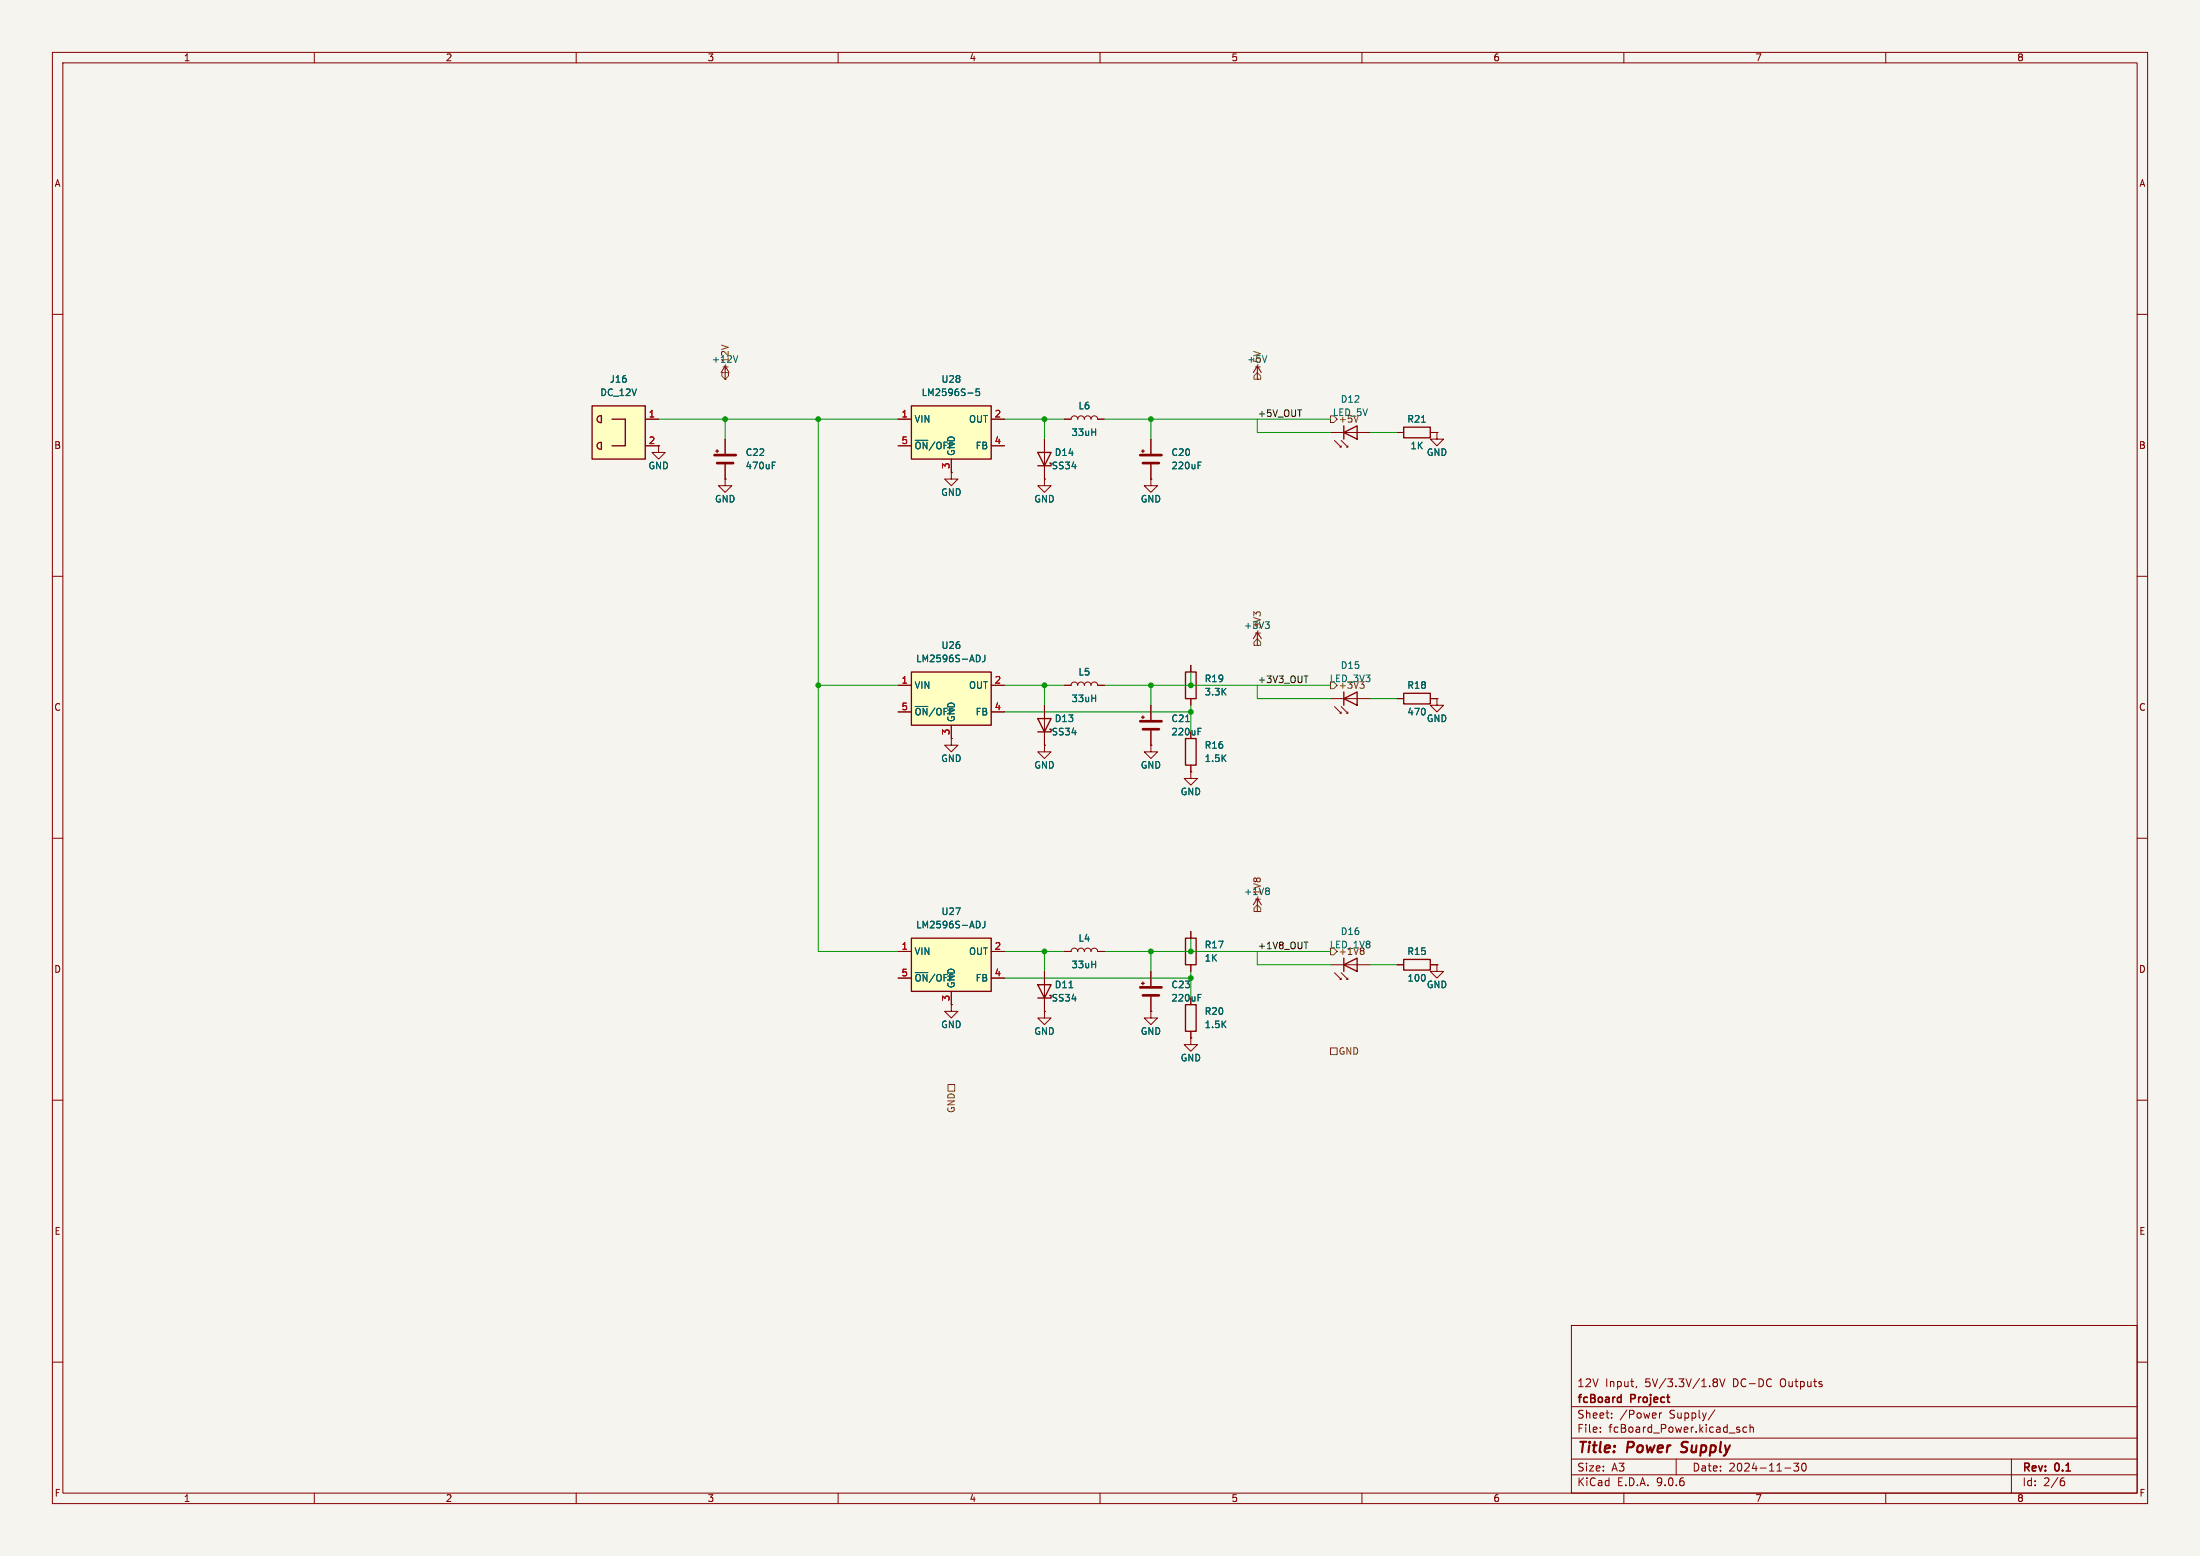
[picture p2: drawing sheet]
<svg xmlns="http://www.w3.org/2000/svg" width="420mm" height="297mm" viewBox="0 0 420 297" stroke-linecap="round" stroke-linejoin="round" font-family="sans-serif">
<path d="M0 0h420v297h-420z" fill="#f5f4ef" stroke="#f5f4ef" stroke-width=".19"/>
<g fill="none" stroke="#840000" stroke-width=".19">
<path d="M10 10h400v277h-400zM12 12h396v273h-396zM60 10v2M110 10v2M160 10v2M210 10v2M260 10v2M310 10v2M360 10v2M10 60h2M240 72.4h.1M240 69.9v2.5"/>
<path d="M408 60h2M138.4 83.8v2.8M138.4 88.6v2.8M199.4 91.4v1.3h1.3l-1.3 1.3-1.3-1.3h1.3M199.4 91.4h.1M254 82.6h7.6M254.8 84.1l1.2 1.2M256 85.1v.2h-.2M256 84.1l1.3 1.2M257.3 85.1v.2h-.3M266.7 82.6h1.3M273 82.6h1.3"/>
<path d="M274.3 82.6v1.2h1.3l-1.3 1.3-1.3-1.3h1.3M274.3 82.6h.1M10 110h2M408 110h2M203.2 130.8h1.3a.64 .64 0 0 1 .6-.6 .64 .64 0 0 1 .6 .6 .64 .64 0 0 1 .7-.6 .64 .64 0 0 1 .6 .6 .64 .64 0 0 1 .6-.6 .64 .64 0 0 1 .7 .6 .64 .64 0 0 1 .6-.6 .64 .64 0 0 1 .6 .6h1.3M219.7 134.6v2.8M219.7 139.4v2.8M227.3 127v1.3M227.3 133.4v1.2M240 123.2h.1M240 120.7v2.5M10 160h2"/>
<path d="M219.7 142.2v1.3h1.3l-1.3 1.3-1.3-1.3h1.3M219.7 142.2h.1M227.3 147.3v1.3h1.3l-1.3 1.3-1.2-1.3h1.2M227.3 147.3h.1M408 160h2M219.7 193v1.3h1.3l-1.3 1.3-1.3-1.3h1.3M219.7 193h.1M227.3 198.1v1.3h1.3l-1.3 1.3-1.2-1.3h1.2M227.3 198.1h.1M227.3 196.9v1.2M274.3 184.2v1.2h1.3l-1.3 1.3-1.3-1.3h1.3M274.3 184.2h.1"/>
<path d="M10 210h2M408 210h2M300 253h108v32h-108zM10 260h2M300 278.5h108M300 274.5h108M300 268.5h108M305.5 273.2v.2M305.5 272.5v.1M307.7 270.5v.2M307.7 269.8v.1M312.4 264.6l-.1 .3"/>
<path d="M316.8 269.7v1M317.2 269.7l-.3 .1-.1 .2M320 278.5v3M327.1 263.7l.2 .1M327.1 263.3l.2-.1 .4 .1 .2 .2-.3 .3M327.3 263.8h.3M327.3 263.8l-.2 .2M327.4 269.1l-1.3 1.9M327.6 263.8l.3 .3-.1 .4-.2 .2-.5-.2M328.3 263.2l.5 1.5 .5-1.5M331.7 272.9l.4 .1 .1 .2-.3 .2h-.2M331.7 272.4l.4 .1"/>
<path d="M333.4 272.5l-.4-.1-.3 .3 .2 .6h.5M334.1 272.5l.2-.1 .4 .1v.9M334.1 271.9v1.5M342.4 279.3h1l-.5 .6 .4 .1v.6l-.2 .2-.7-.2M344.1 279.4l.2-.1a.8 .8 0 0 1 .5 .7 .8 .8 0 0 1-.5 .8l-.2-.2-.2-.4zM384 278.5v6.5M408 260h2M60 285v2M110 285v2M160 285v2M210 285v2M260 285v2"/>
<path d="M300 281.5h108M310 285v2M340.7 280.2h1.2M360 285v2M393.6 282.7h.4l.2 .2-.1 .5-.5 .2M394 282.1l-.4 .1"/>
</g>
<path d="M320.9 277.1l.2 .1M321.2 275.4l-.1 .6" fill="none" stroke="#840000" stroke-width=".4"/>
<path d="M136.4 86.9h4.1M136.9 88.4h3.1M217.7 137.7h4M218.2 139.2h3" fill="none" stroke="#840000" stroke-width=".51"/>
<path d="M136.7 86.1h.5M136.9 85.9v.5M256.5 82.6l2.6-1.3v2.5zM256.5 81.3v2.5M268 81.5h5v2.1h-5zM217.9 136.9h.5M218.2 136.7v.5M226.3 128.3h2v5.1h-2zM226.3 191.8h2v5.1h-2z" fill="none" stroke="#840000" stroke-width=".25"/>
<path d="M241.8 67.9l-.4 1.3M147.4 88.8h.5M147.4 88.2h.6M271.4 80.6h.7M241.5 118.7h.8l-.4 .5M242.1 119.2l.2 .2v.3l-.2 .3M226.4 137.7h.7M228.7 139.6h.4M228.7 139h.6" fill="none" stroke="#006464" stroke-width=".19"/>
<path d="M174 128.3h15.2v10.1h-15.2z" fill="#ffffc2"/>
<path d="M198.1 86.4h2.6l-1.3 2.5zM200.4 88.4h.3v.5h-2.6M217.9 86.1h.5M218.2 85.9v.5M174 128.3h15.2v10.1h-15.2zM256.5 133.4l2.6-1.3v2.5zM256.5 132.1v2.5M268 132.3h5v2.1h-5zM217.9 187.7h.5M218.2 187.5v.5" fill="none" stroke="#840000" stroke-width=".25"/>
<g fill="none" stroke="#840000" stroke-width=".19">
<path d="M138.4 91.4v1.3h1.3l-1.3 1.3-1.2-1.3h1.2M138.4 91.4h.1M199.4 83.8v7.6M203.2 80h1.3a.64 .64 0 0 1 .6-.6 .64 .64 0 0 1 .6 .6 .64 .64 0 0 1 .7-.6 .64 .64 0 0 1 .6 .6 .64 .64 0 0 1 .6-.6 .64 .64 0 0 1 .7 .6 .64 .64 0 0 1 .6-.6 .64 .64 0 0 1 .6 .6h1.3M219.7 91.4v1.3h1.3l-1.3 1.3-1.3-1.3h1.3M219.7 91.4h.1M219.7 83.8v2.8M219.7 88.6v2.8M171.4 130.8h2.6M171.4 135.9h2.6M181.6 138.4v2.6M189.2 130.8h2.6"/>
<path d="M189.2 135.9h2.6M254 133.4h7.6M254.8 134.9l1.2 1.2M256 135.9v.2h-.2M256 134.9l1.3 1.2M257.3 135.9v.2h-.3M266.7 133.4h1.3M273 133.4h1.3M274.3 133.4v1.2h1.3l-1.3 1.3-1.3-1.3h1.3M274.3 133.4h.1M219.7 185.4v2.8M219.7 190.2v2.8"/>
</g>
<path d="M228.7 88.8h.4M228.7 88.2h.6M186.7 125a.68 .68 0 0 1 .4 .7 .68 .68 0 0 1-.4 .6M188 125v1.1l-.5 .2M228.7 190.4h.4M228.7 189.8h.6" fill="none" stroke="#006464" stroke-width=".19"/>
<path d="M217.7 86.9h4M218.2 88.4h3M217.7 188.5h4M218.2 190h3" fill="none" stroke="#840000" stroke-width=".51"/>
<path d="M113 77.5h10.2v10.1h-10.2z" fill="#ffffc2"/>
<path d="M113 77.5h10.2v10.1h-10.2zM114.2 79.5l.6-.1v1.2a.66 .66 0 0 1-.7-.3 .66 .66 0 0 1 .1-.8zM114.2 84.6l.6-.1v1.2a.66 .66 0 0 1-.7-.3 .66 .66 0 0 1 .1-.8zM116.8 80h2.6v5.1h-2.6" fill="none" stroke="#840000" stroke-width=".25"/>
<path d="M138.4 72.4h.1M138.4 69.9v2.5M123.2 80h2.5M123.2 85.1h2.5M125.7 85.1v1.3h1.3l-1.3 1.2-1.2-1.2h1.2M125.7 85.1h.1M181.6 90.2v1.2h1.3l-1.3 1.3-1.3-1.3h1.3M181.6 90.2h.1" fill="none" stroke="#840000" stroke-width=".19"/>
<path d="M140.8 67.9l-.4 1.3" fill="none" stroke="#006464" stroke-width=".19"/>
<path d="M174 77.5h15.2v10.1h-15.2z" fill="#ffffc2"/>
<path d="M174 77.5h15.2v10.1h-15.2z" fill="none" stroke="#840000" stroke-width=".25"/>
<path d="M171.4 80h2.6M171.4 85.1h2.6M181.6 87.6v2.6M189.2 80h2.6M189.2 85.1h2.6M181.6 191.8v1.2h1.3l-1.3 1.3-1.3-1.3h1.3M181.6 191.8h.1M199.4 193v1.3h1.3l-1.3 1.3-1.3-1.3h1.3M199.4 193h.1" fill="none" stroke="#840000" stroke-width=".19"/>
<path d="M184.8 75h1M187 74.2h-.6l-.1 .6 .2-.1 .4 .1 .1 .2v.4l-.2 .1-.5-.1" fill="none" stroke="#006464" stroke-width=".19"/>
<path d="M174 179.1h15.2v10.1h-15.2z" fill="#ffffc2"/>
<path d="M198.1 137.2h2.6l-1.3 2.5zM200.4 139.2h.3v.5h-2.6M226.3 141h2v5.1h-2zM174 179.1h15.2v10.1h-15.2zM226.3 179.1h2v5.1h-2zM198.1 188h2.6l-1.3 2.5zM200.4 190h.3v.5h-2.6M256.5 184.2l2.6-1.3v2.5zM256.5 182.9v2.5M268 183.1h5v2.1h-5z" fill="none" stroke="#840000" stroke-width=".25"/>
<g fill="none" stroke="#840000" stroke-width=".19">
<path d="M123.2 80h2.5M123.2 85.1h2.5M125.7 85.1h.1M138.4 91.4h.1M138.4 83.8v2.8M138.4 88.6v2.8M171.4 80h2.6M171.4 85.1h2.6M181.6 90.2h.1M181.6 87.6v2.6M189.2 80h2.6M189.2 85.1h2.6"/>
<path d="M199.4 91.4h.1M199.4 83.8v2.6M199.4 88.9v2.5M203.2 80h1.3M209.5 80h1.3M219.7 91.4h.1M219.7 83.8v2.8M219.7 88.6v2.8M266.7 82.6h1.3M273 82.6h1.3M274.3 82.6h.1M171.4 130.8h2.6"/>
<path d="M171.4 135.9h2.6M181.6 138.4v2.6M189.2 130.8h2.6M189.2 135.9h2.6M199.4 134.6v7.6M203.2 130.8h1.3M209.5 130.8h1.3M219.7 134.6v2.8M219.7 139.4v2.8M227.3 127v1.3M227.3 133.4v1.2M266.7 133.4h1.3"/>
<path d="M273 133.4h1.3M274.3 133.4h.1M181.6 141v1.2h1.3l-1.3 1.3-1.3-1.3h1.3M181.6 141h.1M199.4 142.2v1.3h1.3l-1.3 1.3-1.3-1.3h1.3M199.4 142.2h.1M219.7 142.2h.1M227.3 147.3h.1M227.3 146.1v1.2M227.3 177.8v1.3M240 174h.1M240 171.5v2.5"/>
<path d="M171.4 181.6h2.6M171.4 186.7h2.6M181.6 191.8h.1M181.6 189.2v2.6M189.2 181.6h2.6M189.2 186.7h2.6M199.4 193h.1M199.4 185.4v7.6M203.2 181.6h1.3a.64 .64 0 0 1 .6-.6 .64 .64 0 0 1 .6 .6 .64 .64 0 0 1 .7-.6 .64 .64 0 0 1 .6 .6 .64 .64 0 0 1 .6-.6 .64 .64 0 0 1 .7 .6 .64 .64 0 0 1 .6-.6 .64 .64 0 0 1 .6 .6h1.3M219.7 193h.1M219.7 185.4v2.8M219.7 190.2v2.8"/>
<path d="M227.3 198.1h.1M227.3 184.2v1.2M227.3 196.9v1.2M254 184.2h7.6M254.8 185.7l1.2 1.2M256 186.7v.2h-.2M256 185.7l1.3 1.2M257.3 186.7v.2h-.3M266.7 184.2h1.3M273 184.2h1.3M274.3 184.2h.1"/>
</g>
<g fill="none" stroke="#006464" stroke-width=".19">
<path d="M184.8 75h1M187 74.2h-.6l-.1 .6 .2-.1 .4 .1 .1 .2v.4l-.2 .1-.5-.1M147.4 88.8h.5M147.4 88.2h.6M228.7 88.8h.4M228.7 88.2h.6M271.4 80.6h.7M186.7 125a.68 .68 0 0 1 .4 .7 .68 .68 0 0 1-.4 .6M188 125v1.1l-.5 .2M226.4 137.7h.7M228.7 139.6h.4M228.7 139h.6"/>
<path d="M186.7 175.8a.68 .68 0 0 1 .4 .7 .68 .68 0 0 1-.4 .6M188 175.8v1.1l-.5 .2M242.1 169.5l.2 .2-.2 .3 .2 .3v.2l-.2 .3M204.1 188.5h.7M228.7 190.4h.4M228.7 189.8h.6"/>
</g>
<g fill="none" stroke="#725600" stroke-width=".19">
<path d="M137.7 65.9l1.3 .4M137.8 71.1h1.3v.7l-.7 .6-.6-.6zM239.3 67.1l1.3 .4M240 71.1l.7 .7v.6h-1.3v-.6zM254 79.4h.6l.7 .6-.7 .6h-.6zM259.3 79.3l-.4 1.3M239.8 117.2l-.5-.4v.8M239.8 117l.3-.2h.3l.2 .2M240 121.9l.7 .7v.6h-1.3v-.6zM254 130.2h.6l.7 .6-.7 .6h-.6zM260.4 131.1l-.2 .3M239.3 167.8l.3-.2 .3 .2 .2-.2h.3l.2 .2"/>
<path d="M240 172.7l.7 .7v.6h-1.3v-.6zM254 181h.6l.7 .6-.7 .6h-.6zM260.4 181.9l-.2 .3M181 207h1.2v1.3h-1.2zM254 200h1.3v1.3h-1.3z"/>
</g>
<path d="M249 129h.7M249 179.8h.7" fill="none" stroke="#0f0f0f" stroke-width=".19"/>
<g fill="none" stroke="#009600" stroke-width=".19">
<path d="M125.7 80h45.7M138.4 80v3.8M156.2 80v101.6h15.2M191.8 80h11.4M199.4 80v3.8M210.8 80h43.2M219.7 80v3.8M240 80v2.6h14M261.6 82.6h5.1M156.2 130.8h15.2M191.8 130.8h11.4M191.8 135.9h35.5"/>
<path d="M199.4 130.8v3.8M210.8 130.8h43.2M219.7 130.8v3.8M227.3 127v3.8M227.3 134.6v5.1M240 130.8v2.6h14M261.6 133.4h5.1M227.3 177.8v3.8M191.8 181.6h11.4M191.8 186.7h35.5M199.4 181.6v3.8M210.8 181.6h43.2"/>
<path d="M219.7 181.6v3.8M227.3 185.4v5.1M240 181.6v2.6h14M261.6 184.2h5.1"/>
</g>
<g fill="#009600" stroke="#009600" stroke-width=".19">
<circle cx="227.3" cy="130.8" r=".46"/>
<circle cx="227.3" cy="135.9" r=".46"/>
<circle cx="219.7" cy="80" r=".46"/>
<circle cx="199.4" cy="130.8" r=".46"/>
<circle cx="156.2" cy="130.8" r=".46"/>
<circle cx="199.4" cy="80" r=".46"/>
<circle cx="156.2" cy="80" r=".46"/>
<circle cx="138.4" cy="80" r=".46"/>
<circle cx="199.4" cy="181.6" r=".46"/>
<circle cx="227.3" cy="181.6" r=".46"/>
<circle cx="219.7" cy="130.8" r=".46"/>
<circle cx="219.7" cy="181.6" r=".46"/>
<circle cx="227.3" cy="186.7" r=".46"/>
</g>
<g font-size="2.8" fill="#840000">
<text x="301" y="277.9">Title:</text>
<text x="310.6" y="277.9">Power</text>
<text x="321.8" y="277.9">Supply</text>
</g>
<g font-size="2.1" fill="#840000">
<text x="301" y="268.2">fcBoard</text>
<text x="301" y="265">12V</text>
<text x="306.4" y="265">Input,</text>
<text x="311.4" y="268.2">Project</text>
<text x="314.1" y="265">5V/3.3V/1.8V</text>
<text x="331" y="265">DC-DC</text>
<text x="340.1" y="265">Outputs</text>
<text x="301" y="273.7">File:</text>
<text x="301" y="271">Sheet:</text>
<text x="307.1" y="273.7">fcBoard_Power.kicad_sch</text>
<text x="309.2" y="271">/Power</text>
<text x="318.7" y="271">Supply/</text>
<text x="301" y="281.1">Size:</text>
<text x="307.6" y="281.1">A3</text>
<text x="323" y="281.1">Date:</text>
<text x="330" y="281.1">2024-11-30</text>
<text x="386" y="281.3">Rev:</text>
<text x="392.4" y="281.3">0.1</text>
<text x="301" y="283.9">KiCad</text>
<text x="308.7" y="283.9">E.D.A.</text>
<text x="316.3" y="283.9">9.0.6</text>
<text x="386" y="283.9">Id:</text>
<text x="390.1" y="283.9">2/6</text>
</g>
<g font-size="1.8" fill="#840000">
<text x="35" y="11.9">1</text>
<text x="85" y="11.9">2</text>
<text x="135" y="11.9">3</text>
<text x="185" y="11.9">4</text>
<text x="235" y="11.9">5</text>
<text x="285" y="11.9">6</text>
<text x="335" y="11.9">7</text>
<text x="385" y="11.9">8</text>
<text x="10.3" y="35.9">A</text>
<text x="408.3" y="35.9">A</text>
<text x="10.3" y="85.9">B</text>
<text x="408.2" y="85.9">B</text>
<text x="10.3" y="135.9">C</text>
<text x="408.2" y="135.9">C</text>
<text x="10.3" y="185.9">D</text>
<text x="408.2" y="185.9">D</text>
<text x="10.3" y="235.9">E</text>
<text x="408.3" y="235.9">E</text>
<text x="10.3" y="285.9">F</text>
<text x="35" y="286.9">1</text>
<text x="85" y="286.9">2</text>
<text x="135" y="286.9">3</text>
<text x="185" y="286.9">4</text>
<text x="235" y="286.9">5</text>
<text x="285" y="286.9">6</text>
<text x="335" y="286.9">7</text>
<text x="385" y="286.9">8</text>
<text x="408.3" y="285.9">F</text>
</g>
<g font-size="1.8" fill="#725600">
<text x="135.8" y="69.4">+12V</text>
<text x="139.3" y="70.9" transform="rotate(-90 139.3 70.9)">+12V</text>
<text x="240.9" y="70.9" transform="rotate(-90 240.9 70.9)">+5V</text>
<text x="255.5" y="80.9">+5V</text>
<text x="240.9" y="121.7" transform="rotate(-90 240.9 121.7)">+3V3</text>
<text x="253.7" y="130.4">LED_3V3</text>
<text x="255.5" y="131.7">+3V3</text>
<text x="237.4" y="171">+1V8</text>
<text x="240.9" y="172.5" transform="rotate(-90 240.9 172.5)">+1V8</text>
<text x="253.7" y="181.2">LED_1V8</text>
<text x="255.5" y="182.5">+1V8</text>
<text x="255.5" y="201.5">GND</text>
<text x="182.5" y="212.5" transform="rotate(-90 182.5 212.5)">GND</text>
</g>
<g font-size="1.8" fill="#006464">
<text x="238" y="69.4">+5V</text>
<text x="114.5" y="75.8">DC_12V</text>
<text x="116.3" y="73.3">J16</text>
<text x="175.9" y="75.8">LM2596S-5</text>
<text x="179.6" y="73.3">U28</text>
<text x="255.9" y="77.1">D12</text>
<text x="174.5" y="80.9">VIN</text>
<text x="184.9" y="80.9">OUT</text>
<text x="204.5" y="83.4">33uH</text>
<text x="205.8" y="78.3">L6</text>
<text x="254.4" y="79.6">LED_5V</text>
<text x="268.6" y="80.9">R21</text>
<text x="123.7" y="89.8">GND</text>
<text x="142.2" y="89.8">470uF</text>
<text x="142.2" y="87.2">C22</text>
<text x="174.5" y="86">~{ON}/OFF</text>
<text x="182.5" y="87.1" transform="rotate(-90 182.5 87.1)">GND</text>
<text x="186.2" y="86">FB</text>
<text x="200.7" y="89.8">SS34</text>
<text x="201.3" y="87.2">D14</text>
<text x="223.5" y="89.8">220uF</text>
<text x="223.5" y="87.2">C20</text>
<text x="269.2" y="86">1K</text>
<text x="272.3" y="87.2">GND</text>
<text x="179.6" y="94.8">GND</text>
<text x="136.4" y="96.1">GND</text>
<text x="197.4" y="96.1">GND</text>
<text x="217.7" y="96.1">GND</text>
<text x="179.6" y="124.1">U26</text>
<text x="237.4" y="120.2">+3V3</text>
<text x="174.5" y="131.7">VIN</text>
<text x="174.8" y="126.6">LM2596S-ADJ</text>
<text x="184.9" y="131.7">OUT</text>
<text x="205.8" y="129.1">L5</text>
<text x="229.9" y="130.4">R19</text>
<text x="255.9" y="127.9">D15</text>
<text x="268.6" y="131.7">R18</text>
<text x="174.5" y="136.8">~{ON}/OFF</text>
<text x="182.5" y="137.9" transform="rotate(-90 182.5 137.9)">GND</text>
<text x="186.2" y="136.8">FB</text>
<text x="204.5" y="134.2">33uH</text>
<text x="229.9" y="132.9">3.3K</text>
<text x="268.6" y="136.8">470</text>
<text x="200.7" y="140.6">SS34</text>
<text x="201.3" y="138">D13</text>
<text x="223.5" y="140.6">220uF</text>
<text x="223.5" y="138">C21</text>
<text x="229.9" y="143.1">R16</text>
<text x="272.3" y="138">GND</text>
<text x="179.6" y="145.6">GND</text>
<text x="197.4" y="146.9">GND</text>
<text x="217.7" y="146.9">GND</text>
<text x="229.9" y="145.6">1.5K</text>
<text x="225.3" y="152">GND</text>
<text x="174.8" y="177.4">LM2596S-ADJ</text>
<text x="179.6" y="174.9">U27</text>
<text x="205.8" y="179.9">L4</text>
<text x="255.9" y="178.7">D16</text>
<text x="174.5" y="182.5">VIN</text>
<text x="184.9" y="182.5">OUT</text>
<text x="204.5" y="185">33uH</text>
<text x="229.9" y="183.7">1K</text>
<text x="229.9" y="181.2">R17</text>
<text x="268.6" y="182.5">R15</text>
<text x="174.5" y="187.6">~{ON}/OFF</text>
<text x="182.5" y="188.7" transform="rotate(-90 182.5 188.7)">GND</text>
<text x="186.2" y="187.6">FB</text>
<text x="200.7" y="191.4">SS34</text>
<text x="201.3" y="188.8">D11</text>
<text x="223.5" y="191.4">220uF</text>
<text x="223.5" y="188.8">C23</text>
<text x="268.6" y="187.6">100</text>
<text x="272.3" y="188.8">GND</text>
<text x="179.6" y="196.4">GND</text>
<text x="197.4" y="197.7">GND</text>
<text x="217.7" y="197.7">GND</text>
<text x="229.9" y="193.9">R20</text>
<text x="229.9" y="196.4">1.5K</text>
<text x="225.3" y="202.8">GND</text>
</g>
<g font-size="1.8" fill="#a90000">
<text x="123.8" y="79.8">1</text>
<text x="172" y="79.8">1</text>
<text x="189.8" y="79.8">2</text>
<text x="123.8" y="84.8">2</text>
<text x="172" y="84.8">5</text>
<text x="181.4" y="89.6" transform="rotate(-90 181.4 89.6)">3</text>
<text x="189.8" y="84.8">4</text>
<text x="172" y="130.6">1</text>
<text x="189.8" y="130.6">2</text>
<text x="172" y="135.6">5</text>
<text x="189.8" y="135.6">4</text>
<text x="181.4" y="140.4" transform="rotate(-90 181.4 140.4)">3</text>
<text x="172" y="181.4">1</text>
<text x="189.8" y="181.4">2</text>
<text x="172" y="186.4">5</text>
<text x="181.4" y="191.2" transform="rotate(-90 181.4 191.2)">3</text>
<text x="189.8" y="186.4">4</text>
</g>
<g font-size="1.8" fill="#0f0f0f">
<text x="240" y="79.7">+5V_OUT</text>
<text x="240" y="130.5">+3V3_OUT</text>
<text x="240" y="181.3">+1V8_OUT</text>
</g>
</svg>
